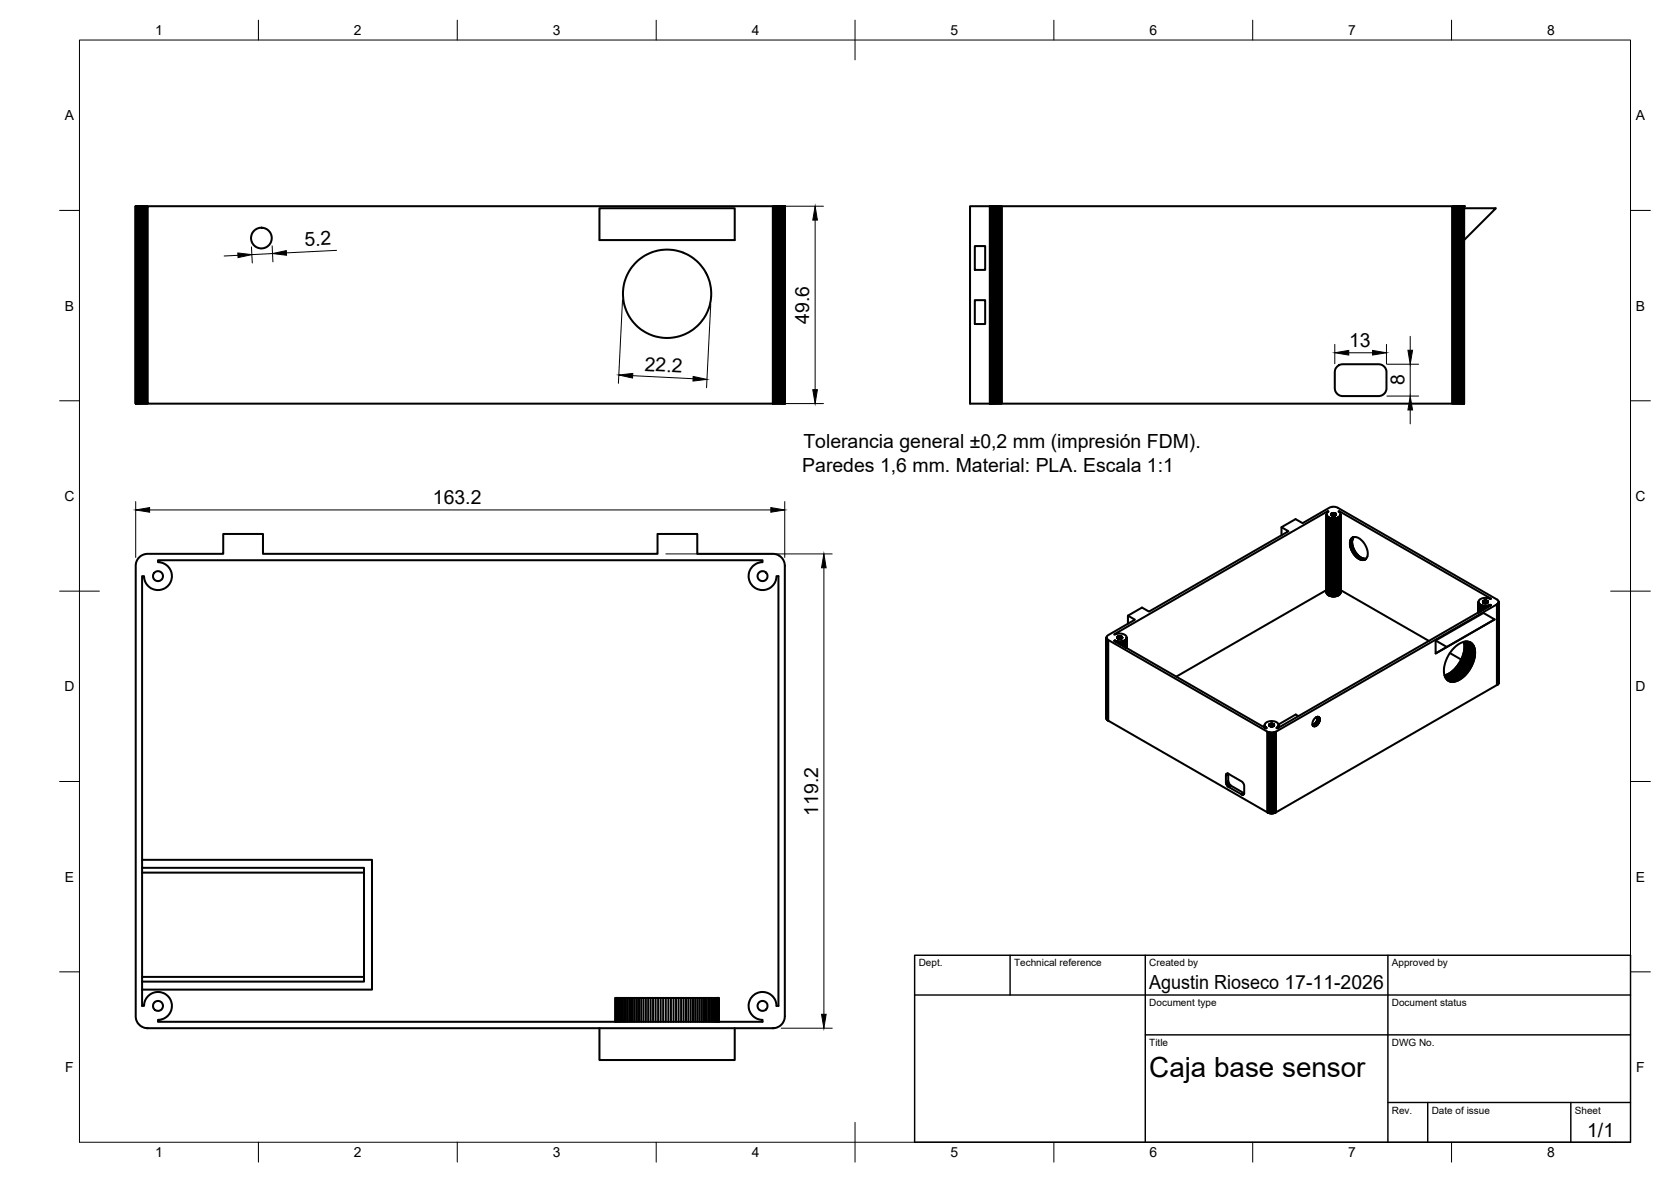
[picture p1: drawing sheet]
<svg xmlns="http://www.w3.org/2000/svg" width="420mm" height="297mm" viewBox="0 0 420 297" stroke-linecap="round" stroke-linejoin="round" font-family="sans-serif">
<!-- layer: Visible -->
<g fill="none" stroke="#000" stroke-width=".51">
<path d="M34.4 51.8v49.6M34.4 51.8l.1 49.6M34.5 51.8v49.6M34.5 51.8l.1 49.6M34.6 51.8l.1 49.6M34.7 51.8l.1 49.6M34.8 51.8l.1 49.6M34.9 51.8l.1 49.6M35 51.8l.1 49.6M35.1 51.8l.1 49.6M35.2 51.8l.1 49.6M35.3 51.8h.2v49.6"/>
<path d="M35.5 51.8h.1v49.6M35.6 51.8h.1v49.6M35.7 51.8h.1v49.6M35.8 51.8h.2v49.6M36 51.8h.1v49.6M36.1 51.8h.2v49.6M36.3 51.8h.1v49.6M36.4 51.8h.1v49.6M36.5 51.8h.2v49.6M36.7 51.8h.1v49.6M36.8 51.8h.2v49.6M37 51.8h.1"/>
<path d="M37.1 51.8h157.2v49.6h-157.2zM150.7 52.3h34v8h-34zM194.3 51.8h.2M194.6 51.8h.2v49.6M194.8 51.8h.1v49.6M194.9 51.8h.2v49.6M195.1 51.8h.1v49.6M195.2 51.8h.1v49.6M195.3 51.8h.2v49.6M195.5 51.8h.1v49.6M195.6 51.8h.1v49.6M195.7 51.8h.2v49.6"/>
<path d="M195.9 51.8h.1v49.6M196 51.8h.1v49.6M196.1 51.8l.1 49.6M196.2 51.8l.1 49.6M196.3 51.8l.1 49.6M196.4 51.8l.2 49.6M196.6 51.8l.1 49.6M196.7 51.8v49.6M196.7 51.8l.1 49.6M196.8 51.8l.1 49.6M196.9 51.8l.1 49.6M197 51.8v49.6"/>
<path d="M197 51.8l.1 49.6M197.1 51.8l.1 49.6v-49.6l.1 49.6v-49.6v49.6M197.3 51.8v49.6M197.3 51.8v49.6zM248.9 51.8v49.6zM248.9 51.8v49.6v-49.6h-5v49.6h124.2v-49.6v49.6v-49.6v49.6l-.1-49.6v49.6l-.1-49.6M248.9 51.8l.1 49.6M249 51.8l.1 49.6 .1-49.6v49.6M249.2 51.8l.1 49.6M249.3 51.8v49.6M249.3 51.8l.1 49.6M249.4 51.8l.1 49.6"/>
<path d="M249.5 51.8l.1 49.6M249.6 51.8l.1 49.6M249.7 51.8l.1 49.6M249.8 51.8l.1 49.6M249.9 51.8l.1 49.6M250 51.8h.1v49.6M250.1 51.8l.1 49.6M250.2 51.8h.2v49.6M250.4 51.8h.1v49.6M250.5 51.8h.1v49.6M250.6 51.8h.2v49.6M250.8 51.8h.1v49.6"/>
<path d="M250.9 51.8h.1v49.6M251 51.8h.2v49.6M251.2 51.8h.1v49.6M251.3 51.8h.2v49.6M251.5 51.8h.1v49.6M251.6 51.8h.2v49.6M251.8 51.8h.1v49.6M251.9 51.8h113.2v49.6M365.1 51.8h.2v49.6M365.3 51.8h.1v49.6M365.4 51.8h.2v49.6M365.6 51.8h.1v49.6"/>
<path d="M365.7 51.8h.2v49.6M365.9 51.8h.1v49.6M366 51.8h.1v49.6M366.1 51.8h.2v49.6M366.3 51.8h.1v49.6M366.4 51.8h.1v49.6M366.5 51.8h.2v49.6M366.7 51.8h.1v49.6M366.8 51.8h.1v49.6M366.9 51.8l.1 49.6M367 51.8l.1 49.6M367.1 51.8l.1 49.6"/>
<path d="M367.2 51.8l.1 49.6M367.3 51.8l.2 49.6M367.5 51.8v49.6M367.5 51.8l.1 49.6M367.6 51.8l.1 49.6M367.7 51.8l.1 49.6M367.8 51.8v49.6M367.8 51.8l.1 49.6M368.1 52.3h8l-8 8M245.1 61.8h2.6v6h-2.6zM245.1 75.4h2.6v6h-2.6zM336.2 92.1l.7-.4 .7-.2h9a1.99 1.99 0 0 1 2 2v4a1.99 1.99 0 0 1-2 2h-9a2.02 2.02 0 0 1-2-2v-4.2l.2-.5z"/>
<path d="M34.4 101.4v-49.6l-.2 49.6v-49.6v49.6l-.1-49.6v49.6v-49.6v49.6h3M194.3 101.4h3M194.5 101.4v-49.6h.1v49.6M322.2 134.5v-2l3.6-2 1.7 1 6.8-4 1.5-.1 40.6 23.3 .4 .6M322.2 132.5l1.8 1-35.1 20.2-1.8-1-3.5 2v2.1M333.5 129.2v19.8l.5 .6 1.3 .3 1.3-.3 .5-.6v-19.7v19.7l-.1-19.6M333.5 129.3l.1 19.7M333.6 129.4v19.7M333.6 129.5l.1 19.8M333.7 129.6v19.7M333.7 129.7v19.6M333.7 129.7l.1 19.7"/>
<path d="M333.8 129.8v19.6M333.8 129.8l.1 19.7M333.9 129.8v19.7M333.9 128.7v-.3l-53.8 31 1.1-.2 1.2 .1 .7 .4 .2 .5M333.9 128.4l.2 .2-.6 .6M333.9 129.9l.1 19.6M334 129.9v19.7M334 129.9l.1 19.7M334.1 130l.1 19.7M334.2 130v19.7M334.2 130.1l.1 19.6M334.3 130.1v19.6"/>
<path d="M334.3 130.1l.1 19.7M334.4 130.1l.1 19.7M334.5 130.2l.1 19.6M334.6 130.2l.1 19.6M334.7 130.2l.1 19.6M334.7 129.2v.1v-.1M334.7 129.2v.2M334.7 129.1v.3M334.8 130.2v19.7M334.8 129.1l.6-.2 .5 .4-.2 .3h-.5l-.5-.2zM334.8 129.4v-.3v.3M334.8 129v.5"/>
<path d="M334.8 130.2l.1 19.7M334.9 129v.5M334.9 130.2l.1 19.7M334.9 129v.6M335 130.3l.1 19.6M335 129v.6M335 128.9v.7M335.1 130.3l.1 19.6M335.1 128.9v.7M335.2 130.3l.1 19.6M335.2 128.9v.7M335.3 130.3v19.6"/>
<path d="M335.3 128.9v.7M335.3 130.3l.1 19.6M335.4 128.9v.7M335.4 130.3l.1 19.6M335.5 128.9v.7M335.5 130.3l.1 19.6M335.6 128.9l-.1 .7M335.6 130.3l.1 19.6M335.6 129v.6M335.7 130.2l.1 19.7M335.7 129v.6M335.7 129v.5"/>
<path d="M335.8 130.2l.1 19.6M335.8 129v.5M335.8 129.1v.4v-.4M335.9 130.2v19.6M335.9 129.1v.3M335.9 129.4v-.3v.3M335.9 129.3h.1M335.9 129.2v.2M335.9 130.2l.1 19.6M336 130.2l.1 19.6M336.1 130.2l.1 19.6M336.2 130.1l.1 19.6"/>
<path d="M336.3 130.1v19.6M336.3 130.1l.1 19.6M336.4 130.1v19.6M336.5 130v19.6l-.1-19.6M336.6 129.9v19.6M336.6 129.9l.1 19.6M336.7 129.9v19.6M336.7 128.7v-.3l38.2 22-1.8-.1-1.1 .5-.2 .3v2.8v-2.5M336.7 128.4l-.2 .2 .6 .7M336.7 129.8l.1 19.6M336.8 129.8v19.6M336.8 129.8l.1 19.5"/>
<path d="M336.9 129.7v19.6M336.9 129.7l.1 19.6M337 129.6v19.6v-19.7v19.6M337 129.5v19.5M339.8 135.3l.6-.3-.7 .4M339.9 135.2a2.24 2.24 0 0 1 3 1.2l.8 1.6a1.78 1.78 0 0 1-1 2.7l-1-.2-1-.8-.8-1.2-.4-1.1a2.35 2.35 0 0 1 .4-2.2zM340 136.1l-.6 .5M340 136.2l-.6 .5M340 136.4l-.6 .4M340 136l-.6 .4M340 136.5v.1l-.6 .4M340 135.7l-.6 .5"/>
<path d="M340 135.9l-.6 .4M340 136.6l-.5 .5M340 136.8l.1 .1-.6 .3M340.1 135.6l-.6 .5M340.1 136.9v.2l-.6 .3M340.1 135.5l-.6 .5M340.1 137.1l-.5 .4M340.1 135.4l-.6 .5M340.1 137.2l.1 .1-.6 .4M340.1 135.1h-.1M340.2 135.3l-.6 .4M340.2 137.3v.2l-.6 .3"/>
<path d="M340.2 135.2l-.6 .4M340.2 137.5l.1 .1-.6 .4M340.3 135.1l-.7 .5M340.3 137.6v.2l-.6 .3M340.3 135.1l-.6 .4M340.3 137.8l.1 .1-.6 .3M340.3 135l-.4 .2M340.4 137.9v.2l-.5 .3M340.4 138.1l.1 .1-.6 .3M340.5 138.2l.1 .1-.6 .4M340.6 138.3l.1 .2-.6 .3M340.7 138.5v.1l-.5 .3"/>
<path d="M340.7 138.6l.1 .2-.5 .3M340.8 138.8l.1 .1-.5 .3M340.9 138.9l.1 .1-.6 .3M341 139l.1 .1-.5 .4M341.1 139.1l.1 .1-.6 .4M341.2 139.2l.1 .1-.6 .4M341.3 139.3l.1 .2-.6 .3M341.4 139.5l.1 .1-.5 .3M341.5 139.6l.1 .1-.5 .3M341.6 139.7l.1 .1-.5 .3M341.7 139.8l.1 .1-.5 .3M341.8 139.9h.1l-.5 .4"/>
<path d="M341.9 139.9l.2 .1-.6 .3M34.8 140.3a3.1 3.1 0 0 1 2.3-1.1h19v-5h10v5h99.2v-5h10v5h19a3 3 0 0 1 3 3v113.2a3 3 0 0 1-2.8 3h-157.5a3 3 0 0 1-2.9-3v-113.4l.2-.8zM35.7 144.8h.5a3.5 3.5 0 0 0 3.5 3.5 3.5 3.5 0 0 0 3.5-3.5 3.5 3.5 0 0 0-3.5-3.5v-.5h152v.5a3.5 3.5 0 0 0-3.5 3.5 3.5 3.5 0 0 0 3.5 3.5 3.5 3.5 0 0 0 3.5-3.5h.5v108h-.5a3.5 3.5 0 0 0-3.5-3.5 3.5 3.5 0 0 0-3.5 3.5 3.5 3.5 0 0 0 3.5 3.5v.5h-152v-.5a3.5 3.5 0 0 0 3.5-3.5 3.5 3.5 0 0 0-3.5-3.5 3.5 3.5 0 0 0-3.5 3.5h-.5zM281.1 160v.5M281.2 159.9v.6M281.3 159.9v.7M281.4 159.9v.7M281.5 159.9v.7M281.6 159.9v.7M281.7 159.9v.7M281.8 159.9v.7M281.9 159.9v.6"/>
<path d="M282 159.9v.6M283.6 154.7l1.8 1-6.8 4-.4 .4v20.5l.4 .5 40.2 23.1 .8 .2 1.2-.2-.1-20.3M333.5 148.3l-37.7 21.7M337.1 148.3l22.2 12.8M342.1 140l.1 .1-.6 .3M342.2 140.1l-.5 .4M342.3 140.2l-.5 .3M342.4 140.2l.1 .1-.6 .3M342.5 140.3l-.4 .3M342.6 140.3l-.4 .4M342.7 140.3l-.4 .4M342.8 140.4l-.4 .3"/>
<path d="M342.9 140.4l-.4 .3M343 140.4l-.4 .3M343.2 140.4l-.5 .3M343.3 140.4l-.5 .3M343.3 140.4l-.4 .3M343.3 140.5l-.1 .2M343.4 140.5l-.3 .2M343.5 140.4l-.5 .3M371.8 151.4v2.5v-2.4M371.9 151.6l-.1 2.2M371.9 151.7v2.1v-2.1M372 151.8v1.9"/>
<path d="M372 151.8l.1 1.9M372.1 151.9v1.8M372.1 151.9l.1 1.8M372.2 151.9v1.7M372.2 152l.1 1.6M372.3 152l.1 1.6M372.4 152v1.5M372.4 152.1l.1 1.4M372.5 152.1l.1 1.3M372.6 152.1v1.3M372.6 152.2l.1 1.1M372.7 152.2l.1 1.1"/>
<path d="M372.8 152.2l.1 1M372.9 152.2l.1 1M372.9 151.2v.1v-.1M372.9 151.3v-.1v.2M372.9 151.1l.7-.2 .4 .2 .1 .2-.1 .2-.6 .1-.5-.2zM372.9 151.1v.3M372.9 151.4v-.3v.3M373 152.2v.9M373 151.1v.4M373 152.2l.1 .9M373 151v.5M373.1 151v.5"/>
<path d="M373.1 152.2l.1 .8M373.1 150.9v.7M373.2 152.3l.1 .7M373.2 150.9v.7M373.3 150.9v.7M373.3 152.3l.1 .7M373.4 152.3l.1 .6M373.4 150.9v.7M373.5 152.3l.1 .6M373.5 150.9v.7M373.6 152.3l.1 .5M373.6 150.9v.7"/>
<path d="M373.7 152.3v.4M373.7 150.9v.7M373.7 152.3l.1 .4M373.8 150.9v.7M373.8 152.3l.1 .4M373.9 151v.6M373.9 152.2l.1 .4M374 151l-.1 .5M374 152.2l.1 .4M374 151.1v.4M374.1 152.2l.1 .3M374.1 151.1v.3"/>
<path d="M374.1 151.2v.1M374.2 152.2v.3M374.2 152.2l.1 .2M374.3 152.2l.1 .2M374.4 152.1l.1 .2M374.5 152.1v.2M374.5 152.1l.1 .2M374.6 152l.1 .2M374.7 152v.2M374.7 152l.2 .1-53.7 30.9h-.2M375.8 155.7l-12 6.9-2.8-1.6M376.4 151.9l.1-.1v20.2"/>
<path d="M376.4 151.8v20.3zM376.5 151.8l.1 20.2M376.6 151.8v20.2M376.7 151.7v20.2l-.1-20.2M376.7 151.6v20.3l.1-20.4v20.3M376.8 151.4v20.4zM376.8 151.4v20.3M376.8 151.3v20.3l-.4 .6M376.8 151.3v20.3v-20.2M278.2 160.3v20.2M278.3 160.4l-.1 20.3M278.3 160.5v20.3"/>
<path d="M278.3 160.5v20.3v-20.2M278.4 160.6v20.3v-20.3M278.4 160.7l.1 20.3M278.5 160.7v20.3M278.5 160.7l.1 20.3M278.6 160.8v20.3M278.6 160.8l.1 20.3M278.7 160.8l40 23.1v20.3v-20.3M280.3 161.1v-.2l-.2 .1 38.2 22 .2-.1M280.3 160.9l.1 .3M280.4 161v.2M280.4 161l.1 .3"/>
<path d="M280.5 161l.1 .3M280.6 161.1v.2M280.6 161.1l.1 .3M280.7 161.1l.1 .3M280.8 161.1l.1 .4M280.9 161.1l.1 .4M280.9 160.3v-.1v.1M280.9 160.1v.2M281 161.2l.1 .4M281 160.1l.8-.2 .4 .4-.3 .2-.6 .1-.3-.2zM281 160.4v-.3v.3M281 160v.4"/>
<path d="M281.1 161.2v.4M281.1 160.4v-.4v.5M281.1 161.2l.1 .5M281.2 161.2l.1 .5M281.3 161.2l.1 .6M281.4 161.2l.1 .6M281.5 161.2l.1 .6M281.6 161.2l.1 .7M281.7 161.2v.8M281.7 161.2l.1 .8M281.8 161.2l.1 .9M281.9 161.2l.1 .9"/>
<path d="M282 161.2l.1 .9M282.1 160l-.1 .5M282.1 161.2l.1 1M282.1 160.1v.3M282.2 161.2v1M282.2 160.2h.1M282.2 160.1v.2M282.2 161.1l.1 1.2M282.3 161.1l.1 1.2M282.4 161.1l.1 1.3M282.5 161.1l.1 1.3M282.6 161v1.5"/>
<path d="M282.6 161l.1 1.5M282.7 161v1.5M282.7 161l.1 1.6M282.8 160.9l.1 1.7M282.9 160.9v1.7M282.9 160.9l.1 1.8 .1-2v2M283.1 160.7v2.1M283.2 160.6l-.1 2.2M283.2 160.5v2.3M283.3 160.5v2.3l-.1-2.3M283.3 160.4v2.4M283.3 160.3v2.6v-2.6"/>
<path d="M326.5 180l-.7-.4-4.3 2.5M361 161l12-7 2.8 1.7-14.8 8.5zM363.2 169.7l2.7 1.6M363.3 169.9l2.4 1.4M363.3 170.1l2.2 1.2M363.4 170.2l2 1.2M363.4 169.7l2.7 1.5M363.5 170.4l1.7 1M363.6 170.5l1.4 .9M363.6 169.6l2.7 1.5M363.7 170.7l1.1 .6M363.8 162.6l-2.8 1.6"/>
<path d="M363.8 169.5l2.7 1.6M363.8 170.8l.9 .5M363.9 170.9l.6 .3M364 169.4l2.7 1.6M364.1 171l.3 .2M364.2 169.3l2.7 1.6M364.4 169.2l2.7 1.6M364.6 164.1l2.8 1.6M364.6 169.1l2.7 1.5M364.8 169l2.7 1.5M365 168.8l2.7 1.6M365.2 168.7l2.7 1.5"/>
<path d="M365.4 168.5l2.6 1.5M365.5 168.3l2.7 1.6M365.7 168.1l2.7 1.6M365.9 167.9l2.7 1.6M366.1 167.7l2.7 1.6M366.3 167.5l2.7 1.6M366.4 167.3l2.7 1.6M366.6 167.1l2.7 1.5M366.7 166.9l2.7 1.5M366.9 166.7l2.7 1.5M367 166.4l2.7 1.5M367.2 166.2l2.7 1.5"/>
<path d="M367.3 165.9l2.7 1.6M367.4 165.7l2.7 1.5M367.5 165.4l2.7 1.6M367.6 165.2l2.7 1.5M367.7 164.9l2.7 1.6M367.8 164.7l2.7 1.5M367.9 164.4l2.7 1.6M368 164.2l2.7 1.5M368 163.9l2.7 1.6M368.1 161.3a8 8 0 0 1-4.9 8.4M368.1 161.4l2.7 1.6M368.1 163.7l2.7 1.5"/>
<path d="M368.1 161.3l2.6 1.5M368.2 161.6l2.6 1.6M368.2 163.4l2.6 1.6M368.2 161.8l2.7 1.6M368.2 163.2l2.7 1.5M368.2 162l2.7 1.6M368.2 162.9l2.7 1.6M368.2 162.2l2.7 1.6M368.2 162.5l2.7 1.5M368.2 162.7l2.7 1.6M368.3 161.3l2.4 1.3M368.5 161.2l2.1 1.2"/>
<path d="M368.7 161.2l1.8 1.1-1.6-1.1M369 161.2l1.3 .8M369.2 161.3l1 .6M369.4 161.3l.7 .4M369.5 161.4l.5 .2M369.7 161.4l.2 .1M370.4 162.1a2.61 2.61 0 0 0-3.9 0 8.1 8.1 0 0 0-3.3 7.7 2.32 2.32 0 0 0 3.9 1 8 8 0 0 0 3.6-8.2l-.2-.3M308.3 194.8l.5-.4-.5 .4M308.4 194.5h.5l3.6 2.1 .3 .8v1.8a.42 .42 0 0 1-.2 .5 .42 .42 0 0 1-.5-.1l-3.2-1.8-.4-.5-.2-.7zM308.5 194.4l-.1 .1M308.6 194.4l-.2 .1M308.6 194.4l-.3 .2 .4-.2"/>
<path d="M308.8 194.4l-.5 .3M308.8 194.5l-.5 .4M308.8 194.6v1.6l-.5 .4M308.8 196.2l-.5 .4M308.8 196.3l-.5 .4M308.8 196.4l-.5 .4M308.8 196.5l-.5 .4M308.9 196.6l-.6 .4M308.9 194.5h-.1M308.9 196.7l-.5 .4M308.9 196.8l-.5 .4M309 196.8l-.5 .5"/>
<path d="M309 196.9l-.5 .4M309.1 197l-.5 .4M309.1 197.1l-.5 .4M309.2 197.2l-.5 .4M309.2 197.2l-.4 .4M309.3 197.3l-.5 .4M309.4 197.4l-.5 .3M309.5 197.4l-.6 .4M309.5 197.4l3.2 1.9-.6 .3M312.7 199.6l-.1 .1M312.7 199.3l-.5 .4M312.7 199.6l-.2 .1"/>
<path d="M312.8 199.5l-.3 .2M312.8 199.3l-.5 .4M312.8 199.5l-.4 .2M312.8 199.4l-.4 .3M318 182.3v.5v-.7l.3-.5 1.4-.4 1.4 .4 .4 .5v.7v-.5M318 182.4v.4M318 182.4l.1 .5M318.1 182.4v.5M318.1 182.5v.4M318.1 182.5l.1 .5M318.2 182.7l.1 .3M318.3 182.8l.1 .2"/>
<path d="M318.4 182.8l.1 .2M318.7 183.9l.1 20.3M318.8 183.9l.1 20.3M318.9 184v20.3M318.9 184l.1 20.3M319 184v20.3M319 184l.1 20.3M319.1 184.1l.1 20.3M319.1 182.1v.2M319.2 182.1l.6-.3 .6 .4-.3 .3-.5 .1-.4-.2zM319.2 184.1v20.3M319.2 182.1v.3"/>
<path d="M319.2 182v.4v-.3M319.2 184.1l.1 20.3M319.2 182v.4M319.3 182v.4M319.3 184.1l.1 20.3M319.3 181.9v.6M319.4 184.1v20.3M319.4 181.9v.6M319.4 184.1l.1 20.3M319.5 184.1l.1 20.3M319.5 181.9v.6M319.6 181.9v.7"/>
<path d="M319.6 184.1l.1 20.3M319.6 181.8v.8M319.7 184.1v20.3M319.7 181.8v.8M319.7 184.1l.1 20.3M319.8 184.1l.1 20.3M319.8 181.8v.8M319.9 184.1l.1 20.3M319.9 181.9v.7M320 184.1v20.3M320 181.9v.6M320 184.1l.1 20.3"/>
<path d="M320.1 181.9v.6M320.1 184.1l.1 20.3M320.2 184.1l.1 20.3M320.2 182v.5M320.3 184.1v20.3M320.3 182v.4M320.3 182.4v-.4v.4M320.3 184.1l.1 20.2M320.3 182.1v.3M320.4 182.2h.1M320.4 184.1v20.2M320.4 184l.1 20.3"/>
<path d="M320.5 184l.1 20.3M320.6 184v20.2M320.6 184l.1 20.2M320.8 183.9l55.6-32v20.3l-55.6 32zM320.8 183.9h.1M321 182.9l.1 .1M321.1 182.8v.2M321.1 182.8l.1 .2 .1-.3v.3M321.3 182.7v.2M321.3 182.6l.1 .3M321.4 182.5v.4v-.3M321.5 182.4l-.1 .5v-.4"/>
<path d="M330 182l.2 .1M330.1 182.3l.5 .2M330.1 182.3l.4 .2M330.1 182.1l.7 .4M330.2 182.4l.2 .1-.2-.1M330.2 182.1l.6 .3M330.2 182.4h.1M330.2 182.1l.7 .3M330.3 182.1l.6 .3M330.3 182.1l.6 .3-.4-.4 .5 .3M330.5 182l.6 .3M330.5 182l.6 .3-.5-.5 .6 .4"/>
<path d="M330.7 181.8l.6 .3-.7-.3M330.7 182.5l-.6-.3 .5 .3M330.7 181.7l.6 .3M330.8 180.4l.5-.3 .3 .1 .2 .4v.5l-.7 1.2-.7 .2-.4-.4v-.6zM330.8 181.7l.6 .3M330.8 181.7l.6 .2M330.9 181.6l.5 .3M331 181.4l.6 .3M331 181.3l.6 .3M331.1 181.2l.6 .3M331.1 181.2l.6 .2M331.2 181l.5 .4-.6-.3"/>
<path d="M331.2 181l.6 .3M331.2 180.9l.6 .3M331.2 180.9l.6 .2M331.2 180.2h.1M331.2 180.8l.6 .3M331.2 180.7l.6 .3M331.2 180.2l.6 .3M331.3 180.6l.5 .3M331.3 180.3l.5 .3M331.3 180.5l.5 .3M331.3 180.5l.5 .2M331.3 180.4l.5 .3-.5-.4 .5 .3"/>
<path d="M331.3 180.1l.5 .3M331.5 180.2l.2 .1-.4-.2 .4 .3M331.5 181.8l-.5-.4-.1 .2 .6 .2M331.8 180.9l-.5-.3 .5 .4M35.7 216.1h57.8v32.6h-57.8M35.7 218.1h55.8v28.6h-55.8M35.7 219.3h55.8M35.7 245.5h55.8M150.7 258.4v8h34v-8M154.9 250.8l-.1 6-.1-6v6M155 250.8l-.1 6M155.1 250.8h-.1v6"/>
<path d="M155.3 250.8h-.2v6M155.5 250.8h-.2v6M155.7 250.8h-.2v6M156 250.8h-.3v6M156.3 250.8h-.3v6M156.6 250.8h-.3v6M157 250.8h-.4v6M157.4 250.8h-.4v6M157.8 250.8h-.4v6M158.2 250.8h-.4v6M158.7 250.8h-.5v6M159.1 250.8h-.4v6"/>
<path d="M159.6 250.8h-.5v6M160.1 250.8h-.5v6M160.7 250.8h-.6v6M161.2 250.8h-.5v6M161.8 250.8h-.6v6M162.4 250.8h-.6v6M163 250.8h-.6v6M163.6 250.8h-.6v6M164.2 250.8h-.6v6M164.8 250.8h-.6v6M165.5 250.8h-.7v6M166.1 250.8h-.6v6"/>
<path d="M166.8 250.8h-.7v6M167.4 250.8h-.6v6M168.1 250.8h-.7v6M168.7 250.8h-.6v6M169.4 250.8h-.7v6M170 250.8h-.6v6M170.6 250.8h-.6v6M171.3 250.8h-.7v6M171.9 250.8h-.6v6M172.5 250.8h-.6v6M173.1 250.8h-.6v6M173.7 250.8h-.6v6"/>
<path d="M174.2 250.8h-.5v6M174.8 250.8h-.6v6M175.3 250.8h-.5v6M175.8 250.8h-.5v6M176.3 250.8h-.5v6M176.8 250.8h-.5v6M177.3 250.8h-.5v6M177.7 250.8h-.4v6M178.1 250.8h-.4v6M178.5 250.8h-.4v6M178.8 250.8h-.3v6M179.2 250.8h-.4v6"/>
<path d="M179.5 250.8h-.3v6M179.7 250.8h-.2v6M180 250.8h-.3v6M180.1 250.8h-.1v6M180.3 250.8h-.2v6M180.5 250.8h-.2v6M180.6 250.8h-.1v6M180.7 250.8l-.1 6M180.7 250.8v6zM180.7 250.8v6"/>
<circle cx="65.7" cy="59.8" r="2.6"/>
<circle cx="167.7" cy="73.8" r="11.1"/>
<circle cx="39.7" cy="144.8" r="1.24"/>
<circle cx="191.7" cy="144.8" r="1.25"/>
<circle cx="39.7" cy="252.8" r="1.24"/>
<circle cx="191.7" cy="252.8" r="1.25"/>
</g>
<g fill="#000">
<circle cx="34.1" cy="51.8" r=".25"/>
<circle cx="368.1" cy="51.8" r=".25"/>
</g>
<!-- layer: BORDER -->
<g fill="none" stroke="#000" stroke-width=".25">
<path d="M20 10.1h390v276.9h-390zM65 5.1v5M115 5.1v5M165 5.1v5M215 5.1v10M265 5.1v5M315 5.1v5M365 5.1v5M15 52.9h5M410 52.9h5M15 100.7h5M410 100.7h5"/>
<path d="M15 148.6h10M405 148.6h10M15 196.4h5M410 196.4h5M15 244.2h5M410 244.2h5M65 287v5M115 287v5M165 287v5M215 282.1v9.9M265 287v5M315 287v5"/>
<path d="M365 287v5"/>
</g>
<!-- layer: TITLEBLOCK -->
<path d="M230 240.1h180v46.9h-180zM230 250h180M254 240.1v9.9M288 240.1v46.9M349 240.1v46.9M288 260.1h122M349 277.1h61M359 277.1v9.9M395 277.1v9.9" fill="none" stroke="#000" stroke-width=".36"/>
<!-- layer: FD_Dimensions -->
<g fill="none" stroke="#000" stroke-width=".25">
<path d="M196.4 51.8h10.7M205 55.3v42.6M59.8 64.2l-3.5 .1M63.2 62l.2 4.1M68.4 61.8l.2 4M68.5 63.7l-5.2 .3M84.6 62.9l-12.6 .6M156.5 75.4l-1 20.9M178.7 76.5l-1 20.9M159.1 94.4l15.2 .8M335.6 86.5v4.9M339.1 88.7h6"/>
<path d="M348.6 86.5v4.9M348.7 99.5h8M348.7 91.5h8M354.6 84.5v3.5M354.6 91.5v8M196.4 101.4h10.7M354.6 103v3.5M34.1 126.1v14M37.6 128.2h156.2M167.4 139.2h41.9M197.3 126.1v14M207.2 142.7v112.2"/>
<path d="M196.4 258.4h12.9"/>
</g>
<g fill="#000" stroke="#000" stroke-width=".25">
<path d="M205 51.8l.5 3.5h-1.1zM59.8 63.6l3.5 .4-3.4 .7zM68.5 63.7l3.5-.7 .1 1.1zM155.6 94.2l3.5-.4-.1 1.2zM174.3 94.6l3.5 .7-3.6 .5zM204.4 97.9h1.1l-.5 3.5zM335.6 88.7l3.5-.6v1.1zM345.1 88.1l3.5 .6-3.5 .5zM354 88h1.2l-.6 3.5zM354.6 99.5l.6 3.5h-1.2zM34.1 128.2l3.5-.6v1.1zM193.8 127.6l3.5 .6-3.5 .5z"/>
<path d="M207.2 139.2l.5 3.5h-1.1zM206.6 254.9h1.1l-.5 3.5z"/>
</g>
<text font-size="7" x="289" y="270.6">Caja base sensor</text>
<g font-size="4.9">
<text x="76.6" y="61.9" transform="rotate(-3 76.6 61.9)">5.2</text>
<text x="203.5" y="81.3" transform="rotate(-90 203.5 81.3)">49.6</text>
<text x="339.2" y="87.2">13</text>
<text x="162.1" y="93.2" transform="rotate(3 162.1 93.2)">22.2</text>
<text x="353.1" y="96.9" transform="rotate(-90 353.1 96.9)">8</text>
<text x="202" y="112.7">Tolerancia general ±0,2 mm (impresión FDM).</text>
<text x="201.7" y="118.5">Paredes 1,6 mm. Material: PLA. Escala 1:1</text>
<text x="108.8" y="126.7">163.2</text>
<text x="205.7" y="205" transform="rotate(-90 205.7 205)">119.2</text>
<text x="289" y="248.5">Agustin Rioseco 17-11-2026</text>
<text x="399.1" y="285.7">1/1</text>
</g>
<g font-size="3.5">
<text x="39" y="8.8">1</text>
<text x="89" y="8.8">2</text>
<text x="139" y="8.8">3</text>
<text x="189" y="8.8">4</text>
<text x="239" y="8.8">5</text>
<text x="289" y="8.8">6</text>
<text x="339" y="8.8">7</text>
<text x="389" y="8.8">8</text>
<text x="16.3" y="30.2">A</text>
<text x="411.3" y="30.2">A</text>
<text x="16.3" y="78">B</text>
<text x="411.3" y="78">B</text>
<text x="16.2" y="125.9">C</text>
<text x="411.2" y="125.9">C</text>
<text x="16.2" y="173.7">D</text>
<text x="411.2" y="173.7">D</text>
<text x="16.3" y="221.6">E</text>
<text x="411.3" y="221.6">E</text>
<text x="16.4" y="269.4">F</text>
<text x="411.4" y="269.4">F</text>
<text x="39" y="290.8">1</text>
<text x="89" y="290.8">2</text>
<text x="139" y="290.8">3</text>
<text x="189" y="290.8">4</text>
<text x="239" y="290.8">5</text>
<text x="289" y="290.8">6</text>
<text x="339" y="290.8">7</text>
<text x="389" y="290.8">8</text>
</g>
<g font-size="2.5">
<text x="231" y="242.9">Dept.</text>
<text x="255" y="242.9">Technical reference</text>
<text x="289" y="242.9">Created by</text>
<text x="350" y="242.9">Approved by</text>
<text x="289" y="252.8">Document type</text>
<text x="350" y="252.8">Document status</text>
<text x="289" y="262.9">Title</text>
<text x="350" y="262.9">DWG No.</text>
<text x="350" y="279.9">Rev.</text>
<text x="360" y="279.9">Date of issue</text>
<text x="396" y="279.9">Sheet</text>
</g>
</svg>
